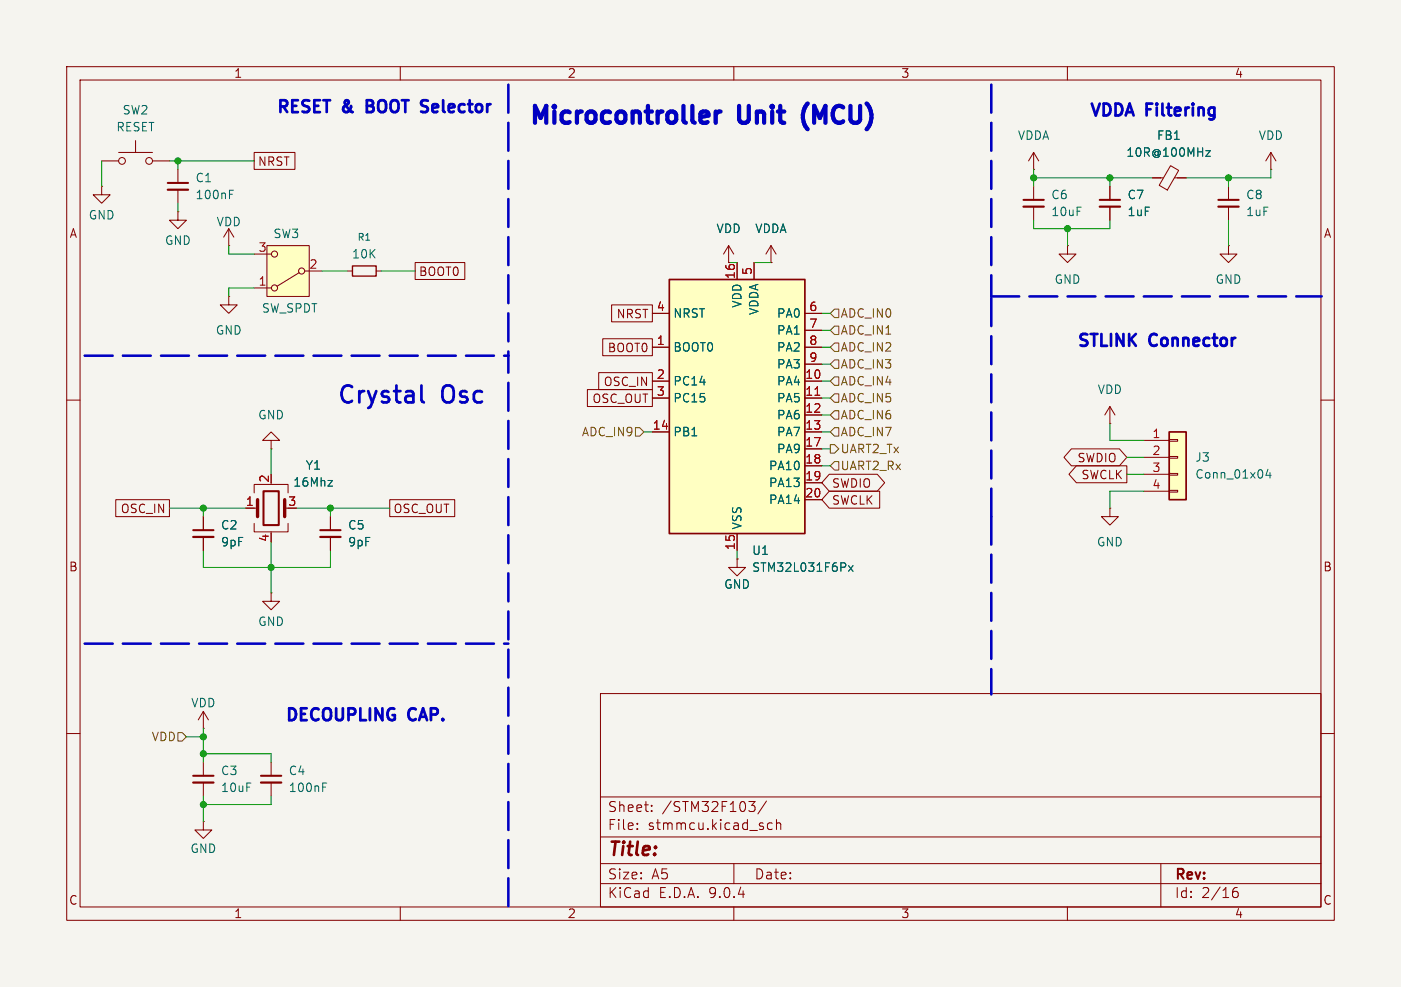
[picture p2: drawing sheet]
<svg xmlns="http://www.w3.org/2000/svg" width="210mm" height="148mm" viewBox="0 0 210 148" stroke-linecap="round" stroke-linejoin="round" font-family="sans-serif">
<path d="M0 0h210v148h-210z" fill="#f5f4ef" stroke="#f5f4ef" stroke-width=".15"/>
<g fill="none" stroke="#840000" stroke-width=".15">
<path d="M10 10h190v128h-190zM12 12h186v124h-186zM60 10v2M110 10v2M160 10v2M15.2 27.9v1.3h1.3l-1.3 1.3-1.2-1.3h1.2M15.2 27.9h.1M15.2 24.1h2.6M17.8 22.9h5.1M20.3 21.1v1.8M22.9 24.1h2.5M26.7 31.8v1.2h1.2l-1.2 1.3-1.3-1.3h1.3"/>
<path d="M26.7 31.8h.1M26.7 25.4v2M26.7 28.4v2.1M34.3 36.8h.1M34.3 34.3l-.8 1.3M34.3 34.3l.8 1.3M34.3 34.3v2.5M109.2 39.4h.1M109.2 36.8l-.7 1.3M109.2 36.8l.8 1.3M109.2 36.8v2.6M115.6 39.4h.1"/>
<path d="M115.6 36.8l-.8 1.3M115.6 36.8l.7 1.3M115.6 36.8v2.6M172.7 26.7h1.7M175.5 24.8l1.2 .8-1.7 2.9-1.2-.7zM176 26.7h1.8M34.3 44.5v1.2h1.3l-1.3 1.3-1.3-1.3h1.3M34.3 44.5h.1M52.1 40.6h.7M56.4 40.6h.7M10 60h2M30.5 77.5v2"/>
<path d="M40.6 66h1.3l-1.3-1.2-1.2 1.2h1.2v1.3M40.6 67.3h.1M49.5 77.5v2M198 60h2M30.5 80.5v2.1M49.5 80.5v2.1M10 110h2M30.5 109.2h.1M30.5 106.7v2.5M30.5 106.7l-.8 1.3M30.5 106.7l.7 1.3M40.6 114.3v2"/>
<path d="M40.6 117.3v2.1M90 104h108v32h-108zM90 119.5h108M198 110h2M60 136v2M90 132.5h108M90 129.5h108M90 125.5h108M95.5 124.2v.2M95.5 123.5v.1M97.7 121.5v.2M97.7 120.8v.1"/>
<path d="M110 136v2M110 129.5v3M112.3 120.2h.9l-.5 .6a.41 .41 0 0 1 .5 .2v.4l-.2 .2-.5 .1M114.9 120.1l-1.3 1.9M115.8 123.5l-.5-.1-.3 .3v.4l.2 .2h.6M116.4 123.5a.37 .37 0 0 1 .6 .1v.8M116.4 122.9v1.5M160 136v2M174 129.5v6.5M184.8 133.9l.2-.2h.5l.1 .2v.4l-.3 .3-.4-.1-.1-.2M185.5 133.1a.59 .59 0 0 0-.7 .6"/>
<circle cx="18.3" cy="24.1" r=".51"/>
<circle cx="22.4" cy="24.1" r=".51"/>
</g>
<path d="M52.8 39.9h3.6v1.5h-3.6z" fill="none" stroke="#840000" stroke-width=".2"/>
<path d="M25.1 27.4h3.1M29 79.5h3M48 79.5h3.1M39.1 116.3h3.1" fill="none" stroke="#840000" stroke-width=".3"/>
<path d="M25.1 28.4h3.1M29 80.5h3M48 80.5h3.1M39.1 117.3h3.1" fill="none" stroke="#840000" stroke-width=".33"/>
<path d="M34.4 29.1h.4M34.4 28.5h.6M180.8 22.6h.6l-.6 .8h.6M48.4 118h.4M48.4 117.4h.6" fill="none" stroke="#006464" stroke-width=".15"/>
<path d="M175.3 64.8h2.5v10.1h-2.5z" fill="#ffffc2"/>
<path d="M175.3 64.8h2.5v10.1h-2.5z" fill="none" stroke="#840000" stroke-width=".25"/>
<g fill="none" stroke="#840000" stroke-width=".15">
<path d="M184.1 36.8v1.3h1.3l-1.3 1.3-1.2-1.3h1.2M184.1 36.8h.1M166.4 76.2v1.3h1.2l-1.2 1.2-1.3-1.2h1.3M166.4 76.2h.1M171.4 66h3.9M171.4 68.6h3.9M171.4 71.1h3.9M171.4 73.7h3.9M175.3 65.9h1.2v.3h-1.2zM175.3 68.5h1.2v.2h-1.2zM175.3 71h1.2v.2h-1.2zM175.3 73.5h1.2v.3h-1.2z"/>
<path d="M110.5 83.8v1.3h1.3l-1.3 1.3-1.3-1.3h1.3M110.5 83.8h.1"/>
</g>
<path d="M190.1 70.4l-.3 .9h.8M190.4 70.9v.8" fill="none" stroke="#006464" stroke-width=".15"/>
<path d="M100.3 41.9h20.3v38.1h-20.3z" fill="#ffffc2"/>
<path d="M100.3 41.9h20.3v38.1h-20.3z" fill="none" stroke="#840000" stroke-width=".25"/>
<g fill="none" stroke="#840000" stroke-width=".15">
<path d="M110.5 39.4v2.5M113 39.4v2.5M154.9 25.4h.1M154.9 22.9l-.7 1.2M154.9 22.9l.8 1.2M154.9 22.9v2.5M154.9 27.9v2.1M154.9 31v2M160 36.8v1.3h1.3l-1.3 1.3-1.3-1.3h1.3M160 36.8h.1M166.4 27.9v2.1M166.4 31v2"/>
<path d="M184.1 27.9v2.1M184.1 31v2M190.5 25.4h.1M190.5 22.9l-.8 1.2M190.5 22.9l.8 1.2M190.5 22.9v2.5M97.8 47h2.5M97.8 52.1h2.5M97.8 57.2h2.5M97.8 59.7h2.5M120.6 47h2.6M120.6 52.1h2.6"/>
<path d="M120.6 57.2h2.6M120.6 59.7h2.6M120.6 49.5h2.6M120.6 54.6h2.6M36.8 76.2h1.8M38.1 73.9v-1.3h5.1v1.3M38.1 78.5v1.3h5.1v-1.3M40.6 79.8v.2M97.8 64.8h2.5M120.6 64.8h2.6M120.6 62.2h2.6M120.6 67.3h2.6"/>
<path d="M120.6 69.9h2.6M120.6 72.4h2.6M120.6 74.9h2.6M166.4 63.5h.1M166.4 61l-.8 1.2M166.4 61l.7 1.2M166.4 61v2.5M40.6 88.9v1.3h1.3l-1.3 1.2-1.2-1.2h1.2M40.6 88.9h.1M110.5 80v2.6M30.5 114.3v2M30.5 117.3v2.1"/>
<path d="M30.5 123.2v1.3h1.2l-1.2 1.2-1.3-1.2h1.3M30.5 123.2h.1"/>
</g>
<path d="M122.2 59.3h.7" fill="none" stroke="#a90000" stroke-width=".15"/>
<path d="M49.2 72.1h.6l-.6 .8h.6M127.2 84.8l.7 .9M127.9 84.8l-.7 .9" fill="none" stroke="#006464" stroke-width=".15"/>
<path d="M153.4 30h3.1M164.8 30h3.1M182.6 30h3.1M39.5 73.7h2.3v5h-2.3zM29 116.3h3" fill="none" stroke="#840000" stroke-width=".3"/>
<path d="M153.4 31h3.1M164.8 31h3.1M182.6 31h3.1M29 117.3h3" fill="none" stroke="#840000" stroke-width=".33"/>
<path d="M38.6 74.9v2.6M42.7 74.9v2.6" fill="none" stroke="#840000" stroke-width=".51"/>
<path d="M40 36.8h6.4v7.7h-6.4z" fill="#ffffc2"/>
<g fill="none" stroke="#840000" stroke-width=".15">
<path d="M38.1 22.9h6.1v2.5h-6.1zM38.1 38.1h2.5M40 36.8h6.4v7.7h-6.4zM62.2 39.4h7.5v2.5h-7.5zM109.2 39.4h.1M110.5 39.4v2.5M113 39.4v2.5M115.6 39.4h.1M166.4 27.9v2.1M166.4 31v2M172.7 26.7h1.3M176.5 26.7h1.3"/>
<path d="M38.1 43.2h2.5M44.8 40.9l-3.3 2M45.7 40.6h2.6M88 58.4h9.8v2.6h-9.8zM89.7 55.9h8.1v2.5h-8.1zM90.3 50.8h7.5v2.5h-7.5zM91.7 45.7h6.1v2.6h-6.1zM97.8 47h2.5M97.8 52.1h2.5M97.8 57.2h2.5M97.8 59.7h2.5M120.6 47h2.6"/>
<path d="M120.6 52.1h2.6M120.6 57.2h2.6M120.6 59.7h2.6M120.6 49.5h2.6M120.6 54.6h2.6M17.4 74.9h8v2.6h-8zM30.5 77.5v2M36.8 76.2h1.3M49.5 77.5v2M58.4 74.9h9.8v2.6h-9.8zM97.8 64.8h2.5M120.6 64.8h2.6"/>
<path d="M120.6 62.2h2.6M120.6 67.3h2.6M120.6 69.9h2.6M120.6 72.4h2.6M120.6 74.9h2.6M124.3 71.1h7.2l1.1 1.3-1.1 1.3h-7.2l-1.1-1.3zM124.3 73.7h7.6v2.5h-7.6l-1.1-1.3zM160.6 67.3h7.2l1.1 1.3-1.1 1.3h-7.2l-1.1-1.3zM161.3 69.8h7.6v2.6h-7.6l-1.1-1.3zM30.5 80.5v2.1M49.5 80.5v2.1M110.5 83.8h.1"/>
<path d="M110.5 80v2.6"/>
<circle cx="41.1" cy="38.1" r=".46"/>
<circle cx="41.1" cy="43.2" r=".46"/>
<circle cx="45.2" cy="40.6" r=".46"/>
</g>
<path d="M125.1 48.9h.6v1.3h-.6l-.6-.7zM125.1 46.4h.6v1.2h-.6l-.6-.6zM125.1 54h.6v1.2h-.6l-.6-.6zM125.1 59.1h.6v1.2h-.6l-.6-.6zM125.1 51.4h.6v1.3h-.6l-.6-.6zM125.1 56.5h.6v1.3h-.6l-.6-.6zM95.2 64.1h.7l.6 .7-.6 .6h-.7zM124.5 66.7h.6l.6 .6-.6 .6h-.6zM125.1 64.1h.6v1.3h-.6l-.6-.6zM125.1 61.6h.6v1.3h-.6l-.6-.7zM125.1 69.2h.6v1.3h-.6l-.6-.6zM26.7 109.9h.6l.6 .6-.6 .6h-.6z" fill="none" stroke="#725600" stroke-width=".15"/>
<path d="M76.2 12.7v40.6M148.6 12.7v31.8M12.7 53.3h63.5M148.6 44.5h49.5M148.6 77.5v-33M148.6 77.5v26.6M12.7 96.5h63.5M76.2 135.9v-82.6" fill="none" stroke="#0000c2" stroke-width=".38" stroke-dasharray="4.2 1.5"/>
<g fill="none" stroke="#009600" stroke-width=".15">
<path d="M15.2 24.1v3.8M25.4 24.1h12.7M26.7 24.1v1.3M26.7 30.5v1.3M34.3 36.8v1.3h3.8M109.2 39.4h1.3M113 39.4h2.6M154.9 25.4v2.5M154.9 33v1.3h11.5v-1.3M154.9 26.7h17.8M160 34.3v2.5M166.4 26.7v1.2"/>
<path d="M184.1 26.7v1.2M184.1 33v3.8M190.5 25.4v1.3h-12.7M38.1 43.2h-3.8v1.3M48.3 40.6h3.8M57.1 40.6h5.1M123.2 57.2h1.3M123.2 54.6h1.3M123.2 52.1h1.3M123.2 49.5h1.3M123.2 59.7h1.3M123.2 47h1.3"/>
<path d="M25.4 76.2h11.4M30.5 76.2v1.3M40.6 67.3v3.8M44.4 76.2h14M49.5 76.2v1.3M96.5 64.8h1.3M123.2 64.8h1.3M123.2 62.2h1.3M123.2 67.3h1.3M123.2 69.9h1.3M166.4 63.5v2.5h5M168.9 71.1h2.5"/>
<path d="M168.9 68.6h2.5M171.4 73.7h-5v2.5M30.5 82.6v2.5h19v-2.5M40.6 81.3v7.6M110.5 82.6v1.2M27.9 110.5h2.6M30.5 109.2v5.1M30.5 119.4v3.8M30.5 113h10.1v1.3M40.6 119.4v1.3h-10.1"/>
</g>
<path d="M55 15.9h.6M55.6 15h-.6v1.8h.7M63.5 15l.6 .1M63.8 16a.43 .43 0 0 1 .3 .4 .43 .43 0 0 1-.3 .4M63.3 60.2l.2 .1" fill="none" stroke="#0000c2" stroke-width=".41"/>
<path d="M105.3 16.7h.5l.3 .1 .1 .5-1.2 .3M106.1 18.3l-.3 .1h-.5M107.3 16.7v1.7M108 16.7a.65 .65 0 0 0-.7 .5M121.1 15.5a2.94 2.94 0 0 0-.1 3.8M129.9 15.5l.4 .5" fill="none" stroke="#0000c2" stroke-width=".63"/>
<path d="M180.8 22.6h.6l-.6 .8h.6M49.2 72.1h.6l-.6 .8h.6M127.2 84.8l.7 .9M127.9 84.8l-.7 .9" fill="none" stroke="#006464" stroke-width=".15"/>
<path d="M122.2 59.3h.7" fill="none" stroke="#a90000" stroke-width=".15"/>
<g fill="#009600" stroke="#009600" stroke-width=".15">
<circle cx="30.5" cy="110.5" r=".46"/>
<circle cx="30.5" cy="113" r=".46"/>
<circle cx="30.5" cy="120.7" r=".46"/>
<circle cx="40.6" cy="85.1" r=".46"/>
<circle cx="49.5" cy="76.2" r=".46"/>
<circle cx="26.7" cy="24.1" r=".46"/>
<circle cx="30.5" cy="76.2" r=".46"/>
<circle cx="160" cy="34.3" r=".46"/>
<circle cx="154.9" cy="26.7" r=".46"/>
<circle cx="184.1" cy="26.7" r=".46"/>
<circle cx="166.4" cy="26.7" r=".46"/>
</g>
<g font-size="3.5" fill="#0000c2">
<text x="78.9" y="19.5">Microcontroller</text>
<text x="110.9" y="19.5">Unit</text>
<text x="121.8" y="19.5">(MCU)</text>
<text x="50.4" y="61.1">Crystal</text>
<text x="66.2" y="61.1">Osc</text>
</g>
<text font-size="2.8" fill="#840000" x="91" y="128.9">Title:</text>
<g font-size="2.5" fill="#0000c2">
<text x="41.2" y="17.5">RESET</text>
<text x="51.4" y="17.5">&amp;</text>
<text x="55.9" y="17.5">BOOT</text>
<text x="64.9" y="17.5">Selector</text>
<text x="163.1" y="18">VDDA</text>
<text x="171.9" y="18">Filtering</text>
<text x="161.2" y="52.6">STLINK</text>
<text x="172.4" y="52.6">Connector</text>
<text x="42.5" y="108.7">DECOUPLING</text>
<text x="61.3" y="108.7">CAP.</text>
</g>
<g font-size="2.1" fill="#840000">
<text x="91" y="124.7">File:</text>
<text x="91" y="122">Sheet:</text>
<text x="97.1" y="124.7">stmmcu.kicad_sch</text>
<text x="99.2" y="122">/STM32F103/</text>
<text x="91" y="134.9">KiCad</text>
<text x="91" y="132.1">Size:</text>
<text x="97.7" y="132.1">A5</text>
<text x="98.7" y="134.9">E.D.A.</text>
<text x="106.3" y="134.9">9.0.4</text>
<text x="113" y="132.1">Date:</text>
<text x="176" y="132.3">Rev:</text>
<text x="176" y="134.9">Id:</text>
<text x="180.1" y="134.9">2/16</text>
</g>
<g font-size="1.8" fill="#840000">
<text x="35" y="11.9">1</text>
<text x="85" y="11.9">2</text>
<text x="135" y="11.9">3</text>
<text x="185" y="11.9">4</text>
<text x="38.6" y="25.1">NRST</text>
<text x="10.3" y="35.9">A</text>
<text x="198.4" y="35.9">A</text>
<text x="62.7" y="41.6">BOOT0</text>
<text x="92.3" y="47.9">NRST</text>
<text x="91" y="53">BOOT0</text>
<text x="90.4" y="58.1">OSC_IN</text>
<text x="88.7" y="60.6">OSC_OUT</text>
<text x="161.4" y="69.5">SWDIO</text>
<text x="18" y="77.2">OSC_IN</text>
<text x="58.9" y="77.2">OSC_OUT</text>
<text x="124.6" y="73.3">SWDIO</text>
<text x="124.6" y="75.9">SWCLK</text>
<text x="162" y="72.1">SWCLK</text>
<text x="10.3" y="85.9">B</text>
<text x="198.3" y="85.9">B</text>
<text x="10.3" y="135.9">C</text>
<text x="35" y="137.9">1</text>
<text x="85" y="137.9">2</text>
<text x="135" y="137.9">3</text>
<text x="185" y="137.9">4</text>
<text x="198.3" y="135.9">C</text>
</g>
<g font-size="1.8" fill="#006464">
<text x="18.3" y="17.4">SW2</text>
<text x="17.3" y="19.9">RESET</text>
<text x="152.5" y="21.2">VDDA</text>
<text x="168.7" y="23.7">10R@100MHz</text>
<text x="173.3" y="21.2">FB1</text>
<text x="188.6" y="21.2">VDD</text>
<text x="29.2" y="27.5">C1</text>
<text x="13.2" y="33.1">GND</text>
<text x="29.2" y="30.1">100nF</text>
<text x="32.4" y="34.1">VDD</text>
<text x="40.9" y="35.9">SW3</text>
<text x="107.3" y="35.2">VDD</text>
<text x="113.1" y="35.2">VDDA</text>
<text x="157.5" y="30.1">C6</text>
<text x="157.5" y="32.6">10uF</text>
<text x="168.9" y="30.1">C7</text>
<text x="168.9" y="32.6">1uF</text>
<text x="186.7" y="30.1">C8</text>
<text x="186.7" y="32.6">1uF</text>
<text x="24.6" y="36.9">GND</text>
<text x="52.7" y="39">10K</text>
<text x="39.2" y="47.1">SW_SPDT</text>
<text x="100.8" y="47.9">NRST</text>
<text x="111.4" y="46.2" transform="rotate(-90 111.4 46.2)">VDD</text>
<text x="113.9" y="47.3" transform="rotate(-90 113.9 47.3)">VDDA</text>
<text x="116.4" y="47.9">PA0</text>
<text x="158" y="42.8">GND</text>
<text x="182.1" y="42.8">GND</text>
<text x="32.3" y="50.4">GND</text>
<text x="100.8" y="52.9">BOOT0</text>
<text x="116.4" y="50.4">PA1</text>
<text x="116.4" y="52.9">PA2</text>
<text x="100.8" y="58">PC14</text>
<text x="116.4" y="55.5">PA3</text>
<text x="116.4" y="58">PA4</text>
<text x="164.5" y="59.3">VDD</text>
<text x="38.6" y="63.1">GND</text>
<text x="100.8" y="60.6">PC15</text>
<text x="100.8" y="65.6">PB1</text>
<text x="116.4" y="60.6">PA5</text>
<text x="116.4" y="63.1">PA6</text>
<text x="116.4" y="65.6">PA7</text>
<text x="45.7" y="70.6">Y1</text>
<text x="115.2" y="70.7">PA10</text>
<text x="116.4" y="68.2">PA9</text>
<text x="179.1" y="69.4">J3</text>
<text x="179.1" y="72">Conn_01x04</text>
<text x="43.9" y="73.2">16Mhz</text>
<text x="115.2" y="73.3">PA13</text>
<text x="115.2" y="75.8">PA14</text>
<text x="33" y="79.6">C2</text>
<text x="33" y="82.1">9pF</text>
<text x="52.1" y="79.6">C5</text>
<text x="52.1" y="82.1">9pF</text>
<text x="111.4" y="79.5" transform="rotate(-90 111.4 79.5)">VSS</text>
<text x="112.6" y="83.4">U1</text>
<text x="164.3" y="82.1">GND</text>
<text x="108.5" y="88.5">GND</text>
<text x="112.6" y="86">STM32L031F6Px</text>
<text x="38.6" y="94.1">GND</text>
<text x="28.6" y="106.3">VDD</text>
<text x="33" y="116.4">C3</text>
<text x="33" y="119">10uF</text>
<text x="43.2" y="116.4">C4</text>
<text x="43.2" y="119">100nF</text>
<text x="28.4" y="128.1">GND</text>
</g>
<g font-size="1.8" fill="#a90000">
<text x="38.7" y="37.8">3</text>
<text x="46.3" y="40.4">2</text>
<text x="110.2" y="42" transform="rotate(-90 110.2 42)">16</text>
<text x="112.8" y="41.3" transform="rotate(-90 112.8 41.3)">5</text>
<text x="38.7" y="42.9">1</text>
<text x="98.4" y="46.7">4</text>
<text x="121.2" y="46.7">6</text>
<text x="98.4" y="51.8">1</text>
<text x="121.2" y="49.3">7</text>
<text x="121.2" y="51.8">8</text>
<text x="98.4" y="56.9">2</text>
<text x="98.4" y="59.4">3</text>
<text x="120.6" y="56.9">10</text>
<text x="120.6" y="59.4">11</text>
<text x="121.2" y="54.4">9</text>
<text x="97.7" y="64.5">14</text>
<text x="120.6" y="62">12</text>
<text x="120.6" y="64.5">13</text>
<text x="172.6" y="65.8">1</text>
<text x="120.6" y="67.1">17</text>
<text x="120.6" y="69.6">18</text>
<text x="172.6" y="68.3">2</text>
<text x="172.6" y="70.9">3</text>
<text x="36.8" y="75.9">1</text>
<text x="40.4" y="72.5" transform="rotate(-90 40.4 72.5)">2</text>
<text x="43.1" y="75.9">3</text>
<text x="120.6" y="72.1">19</text>
<text x="120.6" y="74.7">20</text>
<text x="172.6" y="73.4">4</text>
<text x="40.4" y="81.4" transform="rotate(-90 40.4 81.4)">4</text>
<text x="110.2" y="82.6" transform="rotate(-90 110.2 82.6)">15</text>
</g>
<g font-size="1.8" fill="#725600">
<text x="125.9" y="47.9">ADC_IN0</text>
<text x="125.9" y="50.4">ADC_IN1</text>
<text x="125.9" y="52.9">ADC_IN2</text>
<text x="125.9" y="55.5">ADC_IN3</text>
<text x="125.9" y="58">ADC_IN4</text>
<text x="87.1" y="65.6">ADC_IN9</text>
<text x="125.9" y="65.6">ADC_IN7</text>
<text x="125.9" y="63.1">ADC_IN6</text>
<text x="125.9" y="60.6">ADC_IN5</text>
<text x="125.9" y="70.7">UART2_Rx</text>
<text x="125.9" y="68.2">UART2_Tx</text>
<text x="22.6" y="111.4">VDD</text>
</g>
<text font-size="1.4" fill="#006464" x="53.5" y="36.3">R1</text>
</svg>
